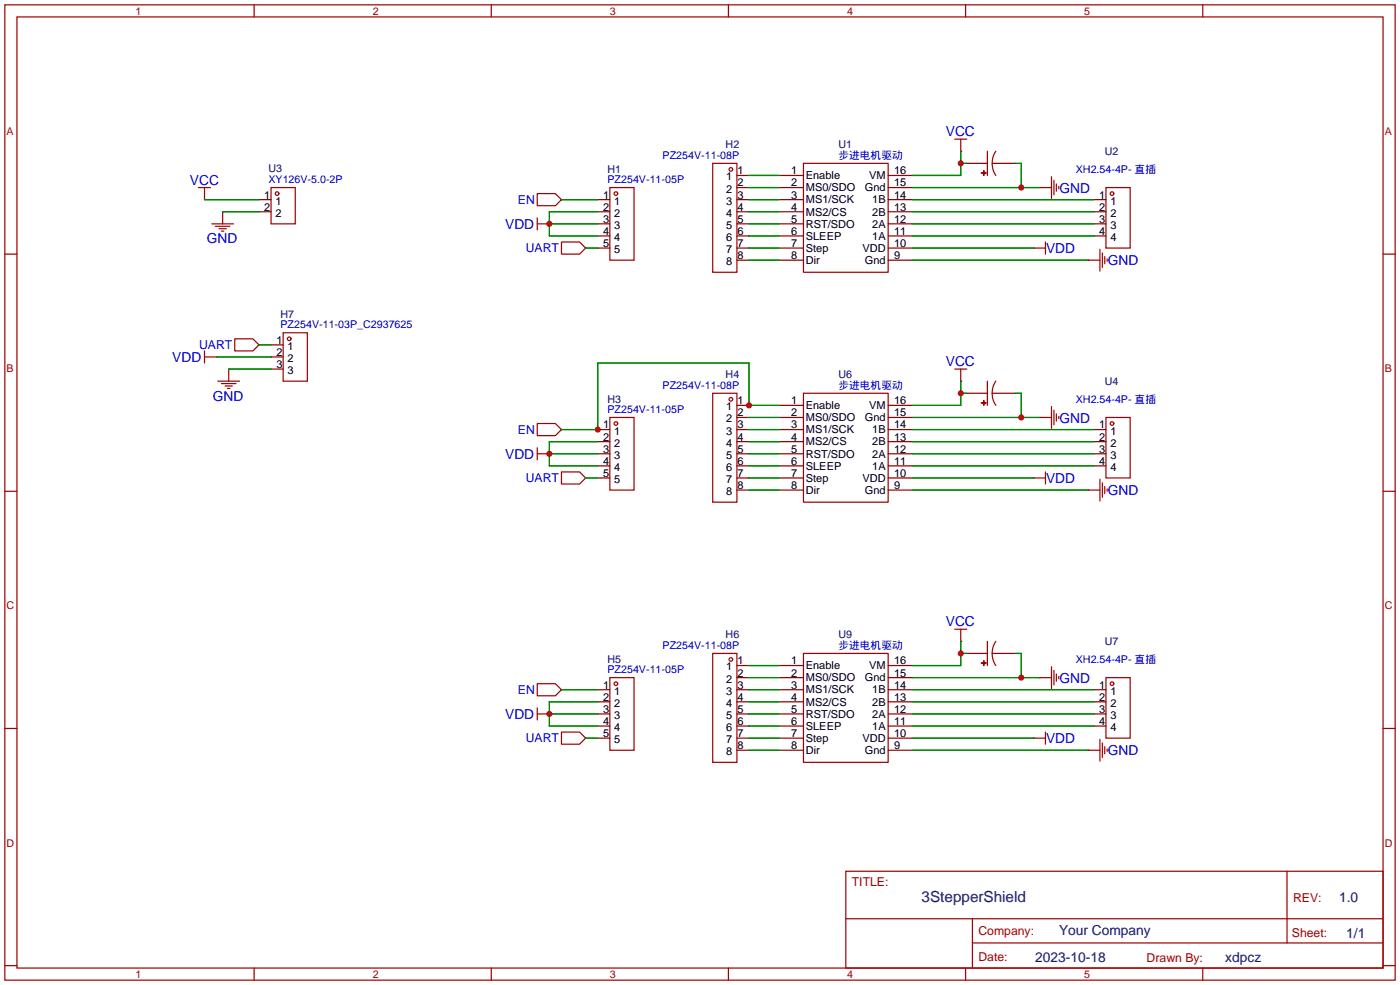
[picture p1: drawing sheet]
<svg xmlns="http://www.w3.org/2000/svg" width="294mm" height="207mm" viewBox="0 0 294 207" stroke-linecap="round" stroke-linejoin="round" font-family="sans-serif">
<g fill="none" stroke="#a10000" stroke-width=".25">
<path d="M1 1h291.9v204.7h-291.9zM3.6 3.6h286.7v199.6h-286.7zM53.3 1v2.6M103.1 1v2.6M152.9 1v2.6M202.7 1v2.6M252.5 1v2.6M41.7 39.4h2.5M42.9 39.4v2.5M56.9 39.4h5.1v7.6h-5.1zM128 39.4h5.1v15.2h-5.1zM149.6 34.3h5.1v22.9h-5.1z"/>
<path d="M168.7 34.3h17.7v22.9h-17.7zM200.4 29.2h2.5M201.7 29.2v2.6M206 36.3h1zM206.5 35.8v1zM207.3 31.8v5M209 31.8a4.6 4.6 0 0 0 0 5M218.2 39.4h2.5M220.7 37.1v4.6M221.2 37.8v3.1M221.7 38.6v1.5M222.2 39.1v.5"/>
<path d="M232.2 39.4h5v12.7h-5zM1 53.3h2.6M44.4 47h4.6M45.2 47.5h3.1M46 48h1.5M46.5 48.5h.5M46.7 44.5v2.5M112.8 40.6h3.8l1.3 1.3-1.3 1.3h-3.8zM112.8 47h2.5M112.8 45.7v2.6M117.9 50.8h3.8l1.2 1.3-1.2 1.2h-3.8zM216.9 52.1h2.6"/>
<path d="M219.5 50.8v2.5M228.3 54.6h2.6M230.9 52.3v4.6M231.4 53.1v3M231.9 53.8v1.6M232.4 54.4v.5M290.3 53.3h2.6M42.9 73.7v2.5M42.9 74.9h2.6M48 77.5v2.5M49.3 71.1h3.8l1.3 1.3-1.3 1.3h-3.8zM59.4 69.9h5.1v10.1h-5.1z"/>
<path d="M200.4 77.5h2.5M201.7 77.5v2.5M45.7 80h4.6M46.5 80.5h3M47.2 81h1.6M47.8 81.5h.5M112.8 88.9h3.8l1.3 1.3-1.3 1.2h-3.8zM112.8 94v2.5M112.8 95.3h2.5M117.9 99.1h3.8l1.2 1.2-1.2 1.3h-3.8zM128 87.6h5.1v15.3h-5.1zM149.6 82.6h5.1v22.8h-5.1z"/>
<path d="M168.7 82.6h17.7v22.8h-17.7zM206 84.6h1zM206.5 84.1v1zM207.3 80v5.1M209 80a4.6 4.6 0 0 0 0 5.1M218.2 87.6h2.5M219.5 99.1v2.5M220.7 85.3v4.6M221.2 86.1v3.1M221.7 86.9v1.5M222.2 87.4v.5M232.2 87.6h5v12.7h-5z"/>
<path d="M1 103.1h2.6M216.9 100.3h2.6M228.3 102.9h2.6M230.9 100.6v4.6M231.4 101.3v3.1M231.9 102.1v1.5M232.4 102.6v.5M290.3 103.1h2.6M149.6 137.2h5.1v22.8h-5.1zM168.7 137.2h17.7v22.8h-17.7zM200.4 132.1h2.5M201.7 132.1v2.5"/>
<path d="M206 139.2h1zM206.5 138.7v1zM207.3 134.6v5.1M209 134.6a4.6 4.6 0 0 0 0 5.1M220.7 140v4.5M1 152.9h2.6M112.8 143.5h3.8l1.3 1.3-1.3 1.3h-3.8zM112.8 148.6v2.5M112.8 149.9h2.5M117.9 153.7h3.8l1.2 1.2-1.2 1.3h-3.8zM128 142.2h5.1v15.3h-5.1zM216.9 154.9h2.6"/>
<path d="M218.2 142.2h2.5M219.5 153.7v2.5M221.2 140.7v3.1M221.7 141.5v1.5M222.2 142v.5M228.3 157.5h2.6M230.9 155.2v4.6M231.4 156v3M231.9 156.7v1.5M232.2 142.2h5v12.7h-5zM232.4 157.2v.5M290.3 152.9h2.6"/>
<path d="M177.5 182.9h112.8v20.3h-112.8zM177.6 192.8h112.6M204.1 197.9h86.1M204.1 192.8v10.2M270.2 182.9v15M1 202.7h2.6M53.3 203.2v2.5M103.1 203.2v2.5M152.9 203.2v2.5M202.7 203.2v2.5M252.5 203.2v2.5M290.3 202.7h2.6"/>
<circle cx="153.4" cy="35.6" r=".38"/>
<circle cx="58.2" cy="40.6" r=".38"/>
<circle cx="129.3" cy="40.6" r=".38"/>
<circle cx="233.4" cy="40.6" r=".38"/>
<circle cx="60.7" cy="71.1" r=".38"/>
<circle cx="129.3" cy="88.9" r=".38"/>
<circle cx="153.4" cy="83.8" r=".38"/>
<circle cx="233.4" cy="88.9" r=".38"/>
<circle cx="153.4" cy="138.4" r=".38"/>
<circle cx="129.3" cy="143.5" r=".38"/>
<circle cx="233.4" cy="143.5" r=".38"/>
</g>
<g fill="none" stroke="#870000" stroke-width=".25">
<path d="M154.7 36.8h2.5M154.7 39.4h2.5M163.6 36.8h5.1M163.6 39.4h5.1M186.4 36.8h5.1M186.4 39.4h5.1M201.7 31.8h.1M202.9 34.3h4.4M208.3 34.3h4.8M218.2 39.4h.1M42.9 41.9h.1M46.7 44.5h.1"/>
<path d="M54.4 41.9h2.5M54.4 44.5h2.5M115.3 47h.1M117.9 41.9h.1M122.9 52.1h.1M125.5 41.9h2.5M125.5 44.5h2.5M125.5 47h2.5M125.5 49.5h2.5M125.5 52.1h2.5M154.7 41.9h2.5M154.7 44.5h2.5"/>
<path d="M154.7 47h2.5M154.7 49.5h2.5M154.7 52.1h2.5M154.7 54.6h2.5M163.6 41.9h5.1M163.6 44.5h5.1M163.6 47h5.1M163.6 49.5h5.1M163.6 52.1h5.1M163.6 54.6h5.1M186.4 41.9h5.1M186.4 44.5h5.1"/>
<path d="M186.4 47h5.1M186.4 49.5h5.1M186.4 52.1h5.1M186.4 54.6h5.1M216.9 52.1h.1M228.3 54.6h.1M229.6 41.9h2.6M229.6 44.5h2.6M229.6 47h2.6M229.6 49.5h2.6M45.5 74.9h.1M48 77.5h.1"/>
<path d="M54.4 72.4h.1M56.9 72.4h2.5M56.9 74.9h2.5M56.9 77.5h2.5M115.3 95.3h.1M117.9 90.2h.1M125.5 90.2h2.5M125.5 92.7h2.5M125.5 95.3h2.5M125.5 97.8h2.5M154.7 85.1h2.5M154.7 87.6h2.5"/>
<path d="M154.7 90.2h2.5M154.7 92.7h2.5M154.7 95.3h2.5M154.7 97.8h2.5M163.6 85.1h5.1M163.6 87.6h5.1M163.6 90.2h5.1M163.6 92.7h5.1M163.6 95.3h5.1M163.6 97.8h5.1M186.4 85.1h5.1M186.4 87.6h5.1"/>
<path d="M186.4 90.2h5.1M186.4 92.7h5.1M186.4 95.3h5.1M186.4 97.8h5.1M201.7 80h.1M202.9 82.6h4.4M208.3 82.6h4.8M218.2 87.6h.1M229.6 90.2h2.6M229.6 92.7h2.6M229.6 95.3h2.6M229.6 97.8h2.6"/>
<path d="M122.9 100.3h.1M125.5 100.3h2.5M154.7 100.3h2.5M154.7 102.9h2.5M163.6 100.3h5.1M163.6 102.9h5.1M186.4 100.3h5.1M186.4 102.9h5.1M216.9 100.3h.1M228.3 102.9h.1M154.7 139.7h2.5M163.6 139.7h5.1"/>
<path d="M186.4 139.7h5.1M201.7 134.6h.1M202.9 137.2h4.4M208.3 137.2h4.8M115.3 149.9h.1M117.9 144.8h.1M122.9 154.9h.1M125.5 144.8h2.5M125.5 147.3h2.5M125.5 149.9h2.5M125.5 152.4h2.5M125.5 154.9h2.5"/>
<path d="M154.7 142.2h2.5M154.7 144.8h2.5M154.7 147.3h2.5M154.7 149.9h2.5M154.7 152.4h2.5M154.7 154.9h2.5M154.7 157.5h2.5M163.6 142.2h5.1M163.6 144.8h5.1M163.6 147.3h5.1M163.6 149.9h5.1M163.6 152.4h5.1"/>
<path d="M163.6 154.9h5.1M163.6 157.5h5.1M186.4 142.2h5.1M186.4 144.8h5.1M186.4 147.3h5.1M186.4 149.9h5.1M186.4 152.4h5.1M186.4 154.9h5.1M186.4 157.5h5.1M216.9 154.9h.1M218.2 142.2h.1M228.3 157.5h.1"/>
<path d="M229.6 144.8h2.6M229.6 147.3h2.6M229.6 149.9h2.6M229.6 152.4h2.6"/>
</g>
<g fill="none" stroke="#008700" stroke-width=".25">
<path d="M157.2 36.8h6.4M157.2 39.4h6.4M191.5 39.4h26.7M201.7 31.8v5h-10.2M201.7 34.3h1.2M213.1 34.3h1.3v5.1M42.9 41.9h11.5M46.7 44.5h7.7M115.3 47h10.2M117.9 41.9h7.6M122.9 52.1h2.6M125.5 44.5h-10.2v5h10.2"/>
<path d="M157.2 41.9h6.4M157.2 44.5h6.4M157.2 47h6.4M157.2 49.5h6.4M157.2 52.1h6.4M157.2 54.6h6.4M191.5 41.9h38.1M191.5 44.5h38.1M191.5 47h38.1M191.5 49.5h38.1M191.5 52.1h25.4M191.5 54.6h36.8"/>
<path d="M45.5 74.9h11.4M48 77.5h8.9M54.4 72.4h2.5M115.3 95.3h10.2M125.5 92.7h-10.2v5.1h10.2M157.2 95.3h6.4M157.2 97.8h6.4M157.2 92.7h6.4M157.2 90.2h6.4M157.2 87.6h6.4M163.6 85.1h-6.4v-8.9h-31.7v14h-7.6M191.5 95.3h38.1"/>
<path d="M191.5 97.8h38.1M191.5 92.7h38.1M191.5 90.2h38.1M191.5 87.6h26.7M201.7 80v5.1h-10.2M201.7 82.6h1.2M213.1 82.6h1.3v5M122.9 100.3h2.6M157.2 102.9h6.4M157.2 100.3h6.4M191.5 102.9h36.8M191.5 100.3h25.4"/>
<path d="M157.2 139.7h6.4M201.7 134.6v5.1h-10.2M201.7 137.2h1.2M213.1 137.2h1.3v5M115.3 149.9h10.2M117.9 144.8h7.6M122.9 154.9h2.6M125.5 147.3h-10.2v5.1h10.2M157.2 149.9h6.4M157.2 152.4h6.4M157.2 147.3h6.4M157.2 144.8h6.4"/>
<path d="M157.2 157.5h6.4M157.2 154.9h6.4M157.2 142.2h6.4M191.5 149.9h38.1M191.5 152.4h38.1M191.5 147.3h38.1M191.5 144.8h38.1M191.5 157.5h36.8M191.5 154.9h25.4M191.5 142.2h26.7"/>
</g>
<g fill="#c00">
<circle cx="201.7" cy="34.3" r=".63"/>
<circle cx="214.4" cy="39.4" r=".63"/>
<circle cx="115.3" cy="47" r=".63"/>
<circle cx="115.3" cy="95.2" r=".63"/>
<circle cx="125.5" cy="90.2" r=".63"/>
<circle cx="157.2" cy="85.1" r=".63"/>
<circle cx="214.4" cy="87.6" r=".63"/>
<circle cx="201.7" cy="82.5" r=".63"/>
<circle cx="115.3" cy="149.9" r=".63"/>
<circle cx="214.4" cy="142.2" r=".63"/>
<circle cx="201.7" cy="137.2" r=".63"/>
</g>
<text font-size="3.2" fill="#000080" x="193.5" y="189.2">3StepperShield</text>
<g font-size="2.9" fill="#00f">
<text x="198.5" y="28.5">VCC</text>
<text x="39.9" y="38.9">VCC</text>
<text x="222.4" y="40.5">GND</text>
<text x="43.4" y="51.1">GND</text>
<text x="106" y="48.1">VDD</text>
<text x="219.6" y="53.2">VDD</text>
<text x="232.5" y="55.7">GND</text>
<text x="36.2" y="76">VDD</text>
<text x="198.5" y="76.7">VCC</text>
<text x="44.7" y="84.1">GND</text>
<text x="222.4" y="88.7">GND</text>
<text x="106" y="96.3">VDD</text>
<text x="219.6" y="101.4">VDD</text>
<text x="232.5" y="104">GND</text>
<text x="198.5" y="131.3">VCC</text>
<text x="222.4" y="143.3">GND</text>
<text x="106" y="150.9">VDD</text>
<text x="219.6" y="156">VDD</text>
<text x="232.5" y="158.6">GND</text>
</g>
<g font-size="2.9" fill="#000080">
<text x="281.1" y="189.4">1.0</text>
<text x="222.3" y="196.3">Your Company</text>
<text x="282.6" y="196.8">1/1</text>
<text x="217.3" y="201.9">2023-10-18</text>
<text x="257.2" y="201.9">xdpcz</text>
</g>
<g font-size="2.6" fill="#00f">
<text x="108.7" y="42.9">EN</text>
<text x="110.4" y="53">UART</text>
<text x="41.8" y="73.3">UART</text>
<text x="108.7" y="91.1">EN</text>
<text x="110.4" y="101.2">UART</text>
<text x="108.7" y="145.7">EN</text>
<text x="110.4" y="155.8">UART</text>
</g>
<g font-size="2.6" fill="#a00000">
<text x="178.8" y="186.1">TITLE:</text>
<text x="271.4" y="189.4">REV:</text>
<text x="205.4" y="196.3">Company:</text>
<text x="271.2" y="196.7">Sheet:</text>
<text x="205.4" y="201.8">Date:</text>
<text x="240.7" y="201.9">Drawn By:</text>
</g>
<g font-size="2.3">
<text x="55.5" y="41.7">1</text>
<text x="126.6" y="41.7">1</text>
<text x="152.5" y="37.9">1</text>
<text x="152.5" y="40.4">2</text>
<text x="154.8" y="36.6">1</text>
<text x="154.8" y="39.1">2</text>
<text x="154.8" y="41.7">3</text>
<text x="166.1" y="41.7">3</text>
<text x="166.1" y="39.1">2</text>
<text x="166.1" y="36.6">1</text>
<text x="169.2" y="40.2">MS0/SDO</text>
<text x="169.2" y="37.6">Enable</text>
<text x="181.6" y="40.2">Gnd</text>
<text x="182.5" y="37.6">VM</text>
<text x="187.7" y="36.6">16</text>
<text x="187.7" y="39.1">15</text>
<text x="187.7" y="41.7">14</text>
<text x="230.7" y="41.7">1</text>
<text x="55.5" y="44.2">2</text>
<text x="57.8" y="43">1</text>
<text x="57.8" y="45.5">2</text>
<text x="126.6" y="44.2">2</text>
<text x="126.6" y="46.8">3</text>
<text x="129" y="43">1</text>
<text x="129" y="45.5">2</text>
<text x="152.5" y="43">3</text>
<text x="152.5" y="45.5">4</text>
<text x="154.8" y="44.2">4</text>
<text x="154.8" y="46.8">5</text>
<text x="166.1" y="46.8">5</text>
<text x="166.1" y="44.2">4</text>
<text x="169.2" y="47.8">RST/SDO</text>
<text x="169.2" y="45.2">MS2/CS</text>
<text x="169.2" y="42.7">MS1/SCK</text>
<text x="183.1" y="42.7">1B</text>
<text x="183.1" y="45.2">2B</text>
<text x="183.1" y="47.8">2A</text>
<text x="187.7" y="44.2">13</text>
<text x="187.7" y="46.8">12</text>
<text x="230.7" y="44.2">2</text>
<text x="230.7" y="46.8">3</text>
<text x="233.1" y="43">1</text>
<text x="233.1" y="45.5">2</text>
<text x="126.6" y="49.3">4</text>
<text x="126.6" y="51.8">5</text>
<text x="129" y="48">3</text>
<text x="129" y="50.6">4</text>
<text x="129" y="53.1">5</text>
<text x="152.5" y="48">5</text>
<text x="152.5" y="50.6">6</text>
<text x="152.5" y="53.1">7</text>
<text x="154.8" y="49.3">6</text>
<text x="154.8" y="51.8">7</text>
<text x="166.1" y="51.8">7</text>
<text x="166.1" y="49.3">6</text>
<text x="169.2" y="52.9">Step</text>
<text x="169.2" y="50.3">SLEEP</text>
<text x="181.1" y="52.9">VDD</text>
<text x="183.1" y="50.3">1A</text>
<text x="187.7" y="49.3">11</text>
<text x="187.7" y="51.8">10</text>
<text x="230.7" y="49.3">4</text>
<text x="233.1" y="48">3</text>
<text x="233.1" y="50.6">4</text>
<text x="152.5" y="55.7">8</text>
<text x="154.8" y="54.4">8</text>
<text x="166.1" y="54.4">8</text>
<text x="169.2" y="55.4">Dir</text>
<text x="181.6" y="55.4">Gnd</text>
<text x="187.7" y="54.4">9</text>
<text x="58" y="72.2">1</text>
<text x="58" y="74.7">2</text>
<text x="58" y="77.2">3</text>
<text x="60.4" y="73.4">1</text>
<text x="60.4" y="76">2</text>
<text x="60.4" y="78.5">3</text>
<text x="126.6" y="89.9">1</text>
<text x="152.5" y="86.1">1</text>
<text x="152.5" y="88.7">2</text>
<text x="154.8" y="84.9">1</text>
<text x="154.8" y="87.4">2</text>
<text x="154.8" y="89.9">3</text>
<text x="166.1" y="89.9">3</text>
<text x="166.1" y="87.4">2</text>
<text x="166.1" y="84.9">1</text>
<text x="169.2" y="88.4">MS0/SDO</text>
<text x="169.2" y="85.9">Enable</text>
<text x="181.6" y="88.4">Gnd</text>
<text x="182.5" y="85.9">VM</text>
<text x="187.7" y="84.9">16</text>
<text x="187.7" y="87.4">15</text>
<text x="187.7" y="89.9">14</text>
<text x="230.7" y="89.9">1</text>
<text x="126.6" y="92.5">2</text>
<text x="126.6" y="95">3</text>
<text x="129" y="91.2">1</text>
<text x="129" y="93.8">2</text>
<text x="152.5" y="91.2">3</text>
<text x="152.5" y="93.8">4</text>
<text x="154.8" y="92.5">4</text>
<text x="154.8" y="95">5</text>
<text x="166.1" y="95">5</text>
<text x="166.1" y="92.5">4</text>
<text x="169.2" y="93.5">MS2/CS</text>
<text x="169.2" y="91">MS1/SCK</text>
<text x="183.1" y="91">1B</text>
<text x="183.1" y="93.5">2B</text>
<text x="187.7" y="92.5">13</text>
<text x="187.7" y="95">12</text>
<text x="230.7" y="92.5">2</text>
<text x="230.7" y="95">3</text>
<text x="233.1" y="91.2">1</text>
<text x="233.1" y="93.8">2</text>
<text x="126.6" y="97.6">4</text>
<text x="126.6" y="100.1">5</text>
<text x="129" y="96.3">3</text>
<text x="129" y="98.8">4</text>
<text x="129" y="101.4">5</text>
<text x="152.5" y="96.3">5</text>
<text x="152.5" y="98.8">6</text>
<text x="152.5" y="101.4">7</text>
<text x="154.8" y="97.6">6</text>
<text x="154.8" y="100.1">7</text>
<text x="166.1" y="100.1">7</text>
<text x="166.1" y="97.6">6</text>
<text x="169.2" y="101.1">Step</text>
<text x="169.2" y="98.6">SLEEP</text>
<text x="169.2" y="96">RST/SDO</text>
<text x="181.1" y="101.1">VDD</text>
<text x="183.1" y="96">2A</text>
<text x="183.1" y="98.6">1A</text>
<text x="187.7" y="97.6">11</text>
<text x="187.7" y="100.1">10</text>
<text x="230.7" y="97.6">4</text>
<text x="233.1" y="96.3">3</text>
<text x="233.1" y="98.8">4</text>
<text x="152.5" y="103.9">8</text>
<text x="154.8" y="102.6">8</text>
<text x="166.1" y="102.6">8</text>
<text x="169.2" y="103.7">Dir</text>
<text x="181.6" y="103.7">Gnd</text>
<text x="187.7" y="102.6">9</text>
<text x="152.5" y="140.7">1</text>
<text x="152.5" y="143.3">2</text>
<text x="154.8" y="139.5">1</text>
<text x="154.8" y="142">2</text>
<text x="166.1" y="142">2</text>
<text x="166.1" y="139.5">1</text>
<text x="169.2" y="143">MS0/SDO</text>
<text x="169.2" y="140.5">Enable</text>
<text x="181.6" y="143">Gnd</text>
<text x="182.5" y="140.5">VM</text>
<text x="187.7" y="139.5">16</text>
<text x="187.7" y="142">15</text>
<text x="126.6" y="144.6">1</text>
<text x="126.6" y="147.1">2</text>
<text x="126.6" y="149.6">3</text>
<text x="129" y="145.8">1</text>
<text x="129" y="148.4">2</text>
<text x="152.5" y="145.8">3</text>
<text x="152.5" y="148.4">4</text>
<text x="154.8" y="144.6">3</text>
<text x="154.8" y="147.1">4</text>
<text x="154.8" y="149.6">5</text>
<text x="166.1" y="149.6">5</text>
<text x="166.1" y="147.1">4</text>
<text x="166.1" y="144.6">3</text>
<text x="169.2" y="148.1">MS2/CS</text>
<text x="169.2" y="145.6">MS1/SCK</text>
<text x="183.1" y="145.6">1B</text>
<text x="183.1" y="148.1">2B</text>
<text x="187.7" y="144.6">14</text>
<text x="187.7" y="147.1">13</text>
<text x="187.7" y="149.6">12</text>
<text x="230.7" y="144.6">1</text>
<text x="230.7" y="147.1">2</text>
<text x="230.7" y="149.6">3</text>
<text x="233.1" y="145.8">1</text>
<text x="233.1" y="148.4">2</text>
<text x="126.6" y="152.2">4</text>
<text x="126.6" y="154.7">5</text>
<text x="129" y="150.9">3</text>
<text x="129" y="153.4">4</text>
<text x="129" y="156">5</text>
<text x="152.5" y="150.9">5</text>
<text x="152.5" y="153.4">6</text>
<text x="152.5" y="156">7</text>
<text x="154.8" y="152.2">6</text>
<text x="154.8" y="154.7">7</text>
<text x="166.1" y="154.7">7</text>
<text x="166.1" y="152.2">6</text>
<text x="169.2" y="155.7">Step</text>
<text x="169.2" y="153.2">SLEEP</text>
<text x="169.2" y="150.6">RST/SDO</text>
<text x="181.1" y="155.7">VDD</text>
<text x="183.1" y="150.6">2A</text>
<text x="183.1" y="153.2">1A</text>
<text x="187.7" y="152.2">11</text>
<text x="187.7" y="154.7">10</text>
<text x="230.7" y="152.2">4</text>
<text x="233.1" y="150.9">3</text>
<text x="233.1" y="153.4">4</text>
<text x="152.5" y="158.5">8</text>
<text x="154.8" y="157.3">8</text>
<text x="166.1" y="157.3">8</text>
<text x="169.2" y="158.3">Dir</text>
<text x="181.6" y="158.3">Gnd</text>
<text x="187.7" y="157.3">9</text>
</g>
<g font-size="2.2" fill="#a00000">
<text x="28.4" y="3.1">1</text>
<text x="78.2" y="3.1">2</text>
<text x="128" y="3.1">3</text>
<text x="177.8" y="3.1">4</text>
<text x="227.6" y="3.1">5</text>
<text x="1.4" y="28.3">A</text>
<text x="290.7" y="28.3">A</text>
<text x="1.4" y="78.1">B</text>
<text x="290.7" y="78.1">B</text>
<text x="1.4" y="127.9">C</text>
<text x="290.7" y="127.9">C</text>
<text x="1.4" y="177.7">D</text>
<text x="290.7" y="177.7">D</text>
<text x="28.4" y="205.3">1</text>
<text x="78.2" y="205.3">2</text>
<text x="128" y="205.3">3</text>
<text x="177.8" y="205.3">4</text>
<text x="227.6" y="205.3">5</text>
</g>
<g font-size="2.2" fill="#00f">
<text x="139.1" y="33.4">PZ254V-11-08P</text>
<text x="176" y="33.3">步进电机驱动</text>
<text x="56.3" y="38.4">XY126V-5.0-2P</text>
<text x="127.5" y="38.5">PZ254V-11-05P</text>
<text x="225.8" y="36.3">XH2.54-4P- 直插</text>
<text x="58.9" y="68.8">PZ254V-11-03P_C2937625</text>
<text x="139.1" y="81.6">PZ254V-11-08P</text>
<text x="176" y="81.6">步进电机驱动</text>
<text x="127.5" y="86.7">PZ254V-11-05P</text>
<text x="225.8" y="84.6">XH2.54-4P- 直插</text>
<text x="139.1" y="136.2">PZ254V-11-08P</text>
<text x="176" y="136.2">步进电机驱动</text>
<text x="127.5" y="141.3">PZ254V-11-05P</text>
<text x="225.8" y="139.2">XH2.54-4P- 直插</text>
</g>
<g font-size="2.2" fill="#000080">
<text x="152.3" y="31.1">H2</text>
<text x="176" y="31">U1</text>
<text x="231.9" y="32.5">U2</text>
<text x="56.3" y="36.2">U3</text>
<text x="127.5" y="36.3">H1</text>
<text x="58.9" y="66.6">H7</text>
<text x="152.3" y="79.3">H4</text>
<text x="176" y="79.3">U6</text>
<text x="231.9" y="80.8">U4</text>
<text x="127.5" y="84.5">H3</text>
<text x="152.3" y="134">H6</text>
<text x="176" y="133.9">U9</text>
<text x="231.9" y="135.4">U7</text>
<text x="127.5" y="139.1">H5</text>
</g>
</svg>
